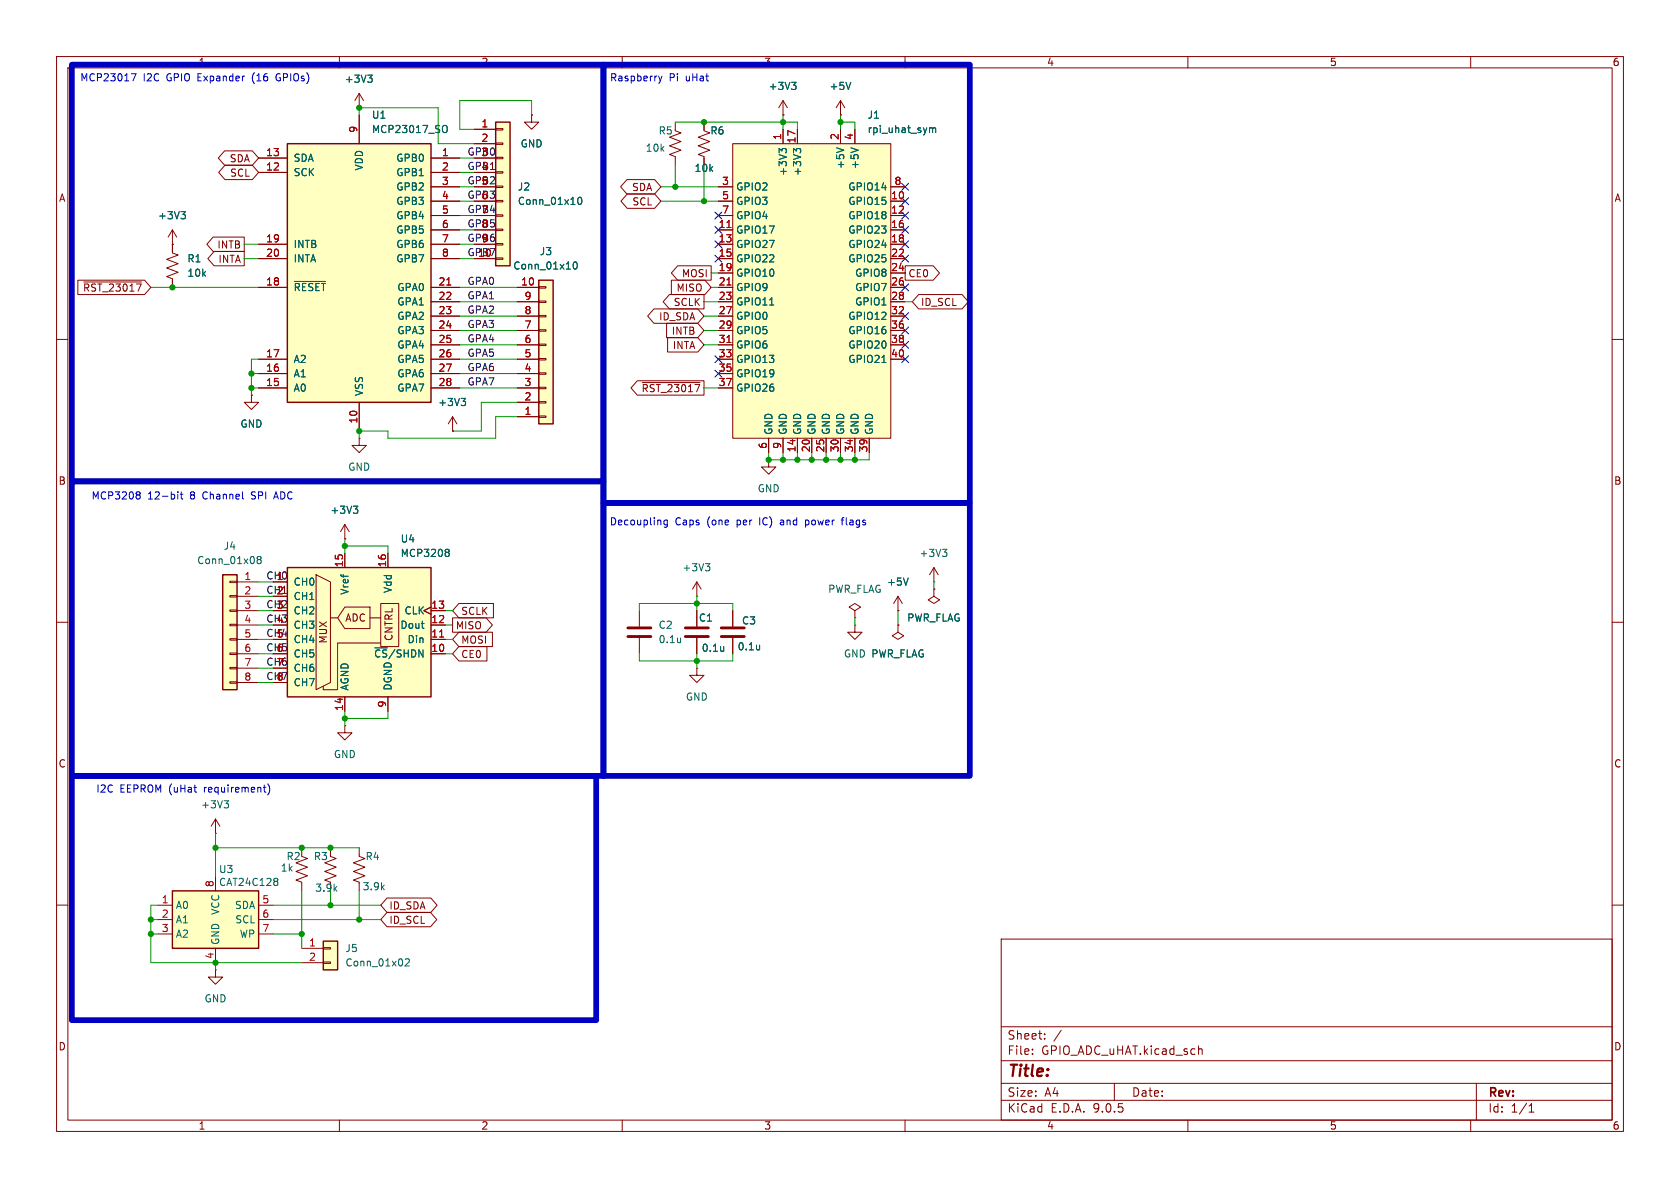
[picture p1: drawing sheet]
<svg xmlns="http://www.w3.org/2000/svg" width="297mm" height="210mm" viewBox="0 0 297 210" stroke-linecap="round" stroke-linejoin="round" font-family="sans-serif">
<g fill="none" stroke="#840000" stroke-width=".18">
<path d="M10 10h277v190h-277zM12 12h273v186h-273zM60 10v2M110 10v2M160 10v2M210 10v2M260 10v2M10 60h2M44.4 69.9v1.2h1.3l-1.3 1.3-1.2-1.3h1.2M44.4 69.9h.1M80 76.2h.1M80 73.7l-.8 1.2"/>
<path d="M80 73.7l.8 1.2M80 73.7v2.5M285 60h2M10 110h2M285 110h2M10 160h2M38.1 171.5v1.2h1.3l-1.3 1.3-1.3-1.3h1.3M38.1 171.5h.1M177 166h108v32h-108zM285 160h2M60 198v2M110 198v2"/>
<path d="M160 198v2M177 194.5h108M177 191.5h108M177 187.5h108M177 181.5h108M182.5 186.3v.1M182.5 185.5v.1M184.7 183.6v.1M184.7 182.8v.1M187.6 182.1l-1.3 2M197 191.5v3M210 198v2"/>
<path d="M211.9 184.9v1.5M211.9 185.5l.2-.1 .4 .1v.9M260 198v2M261 191.5v6.5M270.3 196.6h.9M270.3 195.5l.4-.4v1.5"/>
</g>
<path d="M81.5 70.4h.8l-.4 .5M82.1 70.9l.2 .3v.3l-.2 .2" fill="none" stroke="#006464" stroke-width=".18"/>
<path d="M87.6 21.6h2.6v25.4h-2.6z" fill="#ffffc2"/>
<path d="M87.6 21.6h2.6v25.4h-2.6z" fill="none" stroke="#840000" stroke-width=".25"/>
<g fill="none" stroke="#840000" stroke-width=".18">
<path d="M148.6 17.8l-.8 1.3M148.6 17.8l.8 1.3M148.6 17.8v2.5M83.8 22.9h3.8M83.8 25.4h3.8M83.8 27.9h3.8M83.8 30.5h3.8M83.8 33h3.8M83.8 35.6h3.8M83.8 38.1h3.8M87.6 22.7h1.3v.3h-1.3zM87.6 25.3h1.3v.2h-1.3z"/>
<path d="M87.6 27.8h1.3v.3h-1.3zM87.6 30.4h1.3v.2h-1.3zM87.6 32.9h1.3v.2h-1.3zM87.6 35.4h1.3v.3h-1.3zM87.6 38h1.3v.2h-1.3zM94 20.3v1.3h1.2l-1.2 1.3-1.3-1.3h1.3M94 20.3h.1M148.6 20.3h.1M83.8 40.6h3.8M83.8 43.2h3.8M83.8 45.7h3.8M87.6 40.5h1.3v.3h-1.3z"/>
<path d="M87.6 43.1h1.3v.2h-1.3zM87.6 45.6h1.3v.2h-1.3z"/>
</g>
<path d="M150.4 14.5l-.4 1.3M102.3 34.9h.1a.68 .68 0 0 1 .5 .6 .68 .68 0 0 1-.5 .6 .84 .84 0 0 1-.1-1.2z" fill="none" stroke="#006464" stroke-width=".18"/>
<path d="M30.5 157.5h15.2v10.1h-15.2z" fill="#ffffc2"/>
<path d="M30.5 157.5h15.2v10.1h-15.2z" fill="none" stroke="#840000" stroke-width=".25"/>
<g fill="none" stroke="#840000" stroke-width=".18">
<path d="M138.4 17.8l-.7 1.3M138.4 17.8l.8 1.3M138.4 17.8v2.5M119.4 21.6v1.5l1 .4-2 .8 2 .7-2 .8 2 .7-2 .8 1 .4v1.5M124.5 21.6v1.5l1 .4-2.1 .8 2.1 .7-2.1 .8 2.1 .7-2.1 .8 1.1 .4v1.5M138.4 20.3h.1M63.5 77.5v1.2h1.3l-1.3 1.3-1.3-1.3h1.3M63.5 77.5h.1M38.1 154.9v2.6M27.9 160h2.6M27.9 162.6h2.6M27.9 165.1h2.6"/>
<path d="M38.1 167.6v2.6M45.7 160h2.6M45.7 162.6h2.6M45.7 165.1h2.6"/>
</g>
<path d="M139.9 14.5h.8l-.4 .5M140.5 15l.2 .3v.3l-.2 .2M48.9 155.3l.2 .2-.2 .3 .2 .3v.2l-.2 .2" fill="none" stroke="#006464" stroke-width=".18"/>
<path d="M50.8 25.4h25.4v45.7h-25.4z" fill="#ffffc2"/>
<path d="M50.8 25.4h25.4v45.7h-25.4z" fill="none" stroke="#840000" stroke-width=".25"/>
<g fill="none" stroke="#840000" stroke-width=".18">
<path d="M45.7 27.9h5.1M45.7 30.5h5.1M63.5 20.3v5.1M76.2 27.9h5.1M76.2 30.5h5.1M76.2 33h5.1M76.2 35.6h5.1M76.2 38.1h5.1M45.7 43.2h5.1M45.7 45.7h5.1M45.7 50.8h5.1M76.2 43.2h5.1"/>
<path d="M76.2 45.7h5.1M76.2 50.8h5.1M76.2 40.6h5.1M76.2 53.3h5.1M76.2 55.9h5.1M76.2 58.4h5.1M45.7 63.5h5.1M45.7 66h5.1M45.7 68.6h5.1M63.5 71.1v5.1M76.2 63.5h5.1M76.2 66h5.1"/>
<path d="M76.2 68.6h5.1M76.2 61h5.1"/>
</g>
<path d="M78.5 22.2a.43 .43 0 0 1 .6 .4v.4a.43 .43 0 0 1-.6 .4M52 49.8h5.5" fill="none" stroke="#006464" stroke-width=".18"/>
<path d="M79 50.4h.7" fill="none" stroke="#a90000" stroke-width=".18"/>
<path d="M95.2 49.5h2.6v25.4h-2.6z" fill="#ffffc2"/>
<path d="M95.2 49.5h2.6v25.4h-2.6z" fill="none" stroke="#840000" stroke-width=".25"/>
<g fill="none" stroke="#840000" stroke-width=".18">
<path d="M63.5 19.1h.1M63.5 16.5l-.8 1.3M63.5 16.5l.8 1.3M63.5 16.5v2.6M30.5 40.6v4.1l1 .4-2 .7 2 .8-2 .8 2 .7-2 .8 1 .4v1.5M30.5 43.2h.1M30.5 40.6l-.8 1.3M30.5 40.6l.7 1.3M91.4 58.4h3.8M91.4 55.9h3.8M91.4 53.3h3.8M91.4 50.8h3.8"/>
<path d="M95.2 58.3h1.3v.2h-1.3zM95.2 55.8h1.3v.2h-1.3zM95.2 53.2h1.3v.3h-1.3zM95.2 50.7h1.3v.2h-1.3zM91.4 73.7h3.8M91.4 71.1h3.8M91.4 68.6h3.8M91.4 66h3.8M91.4 63.5h3.8M91.4 61h3.8M95.2 73.5h1.3v.3h-1.3zM95.2 71h1.3v.2h-1.3z"/>
<path d="M95.2 68.5h1.3v.2h-1.3zM95.2 65.9h1.3v.3h-1.3zM95.2 63.4h1.3v.2h-1.3zM95.2 60.8h1.3v.3h-1.3zM61 95.3h.1M61 92.7l-.8 1.3M61 92.7l.7 1.3M61 92.7v2.6M61 128.3v1.2h1.2l-1.2 1.3-1.3-1.3h1.3M61 128.3h.1M53.3 151.4l1.1 .4-2.1 .7 2.1 .8-2.1 .8 2.1 .7-2.1 .8 1 .4v1.5M53.3 149.9v1.2"/>
<path d="M58.4 149.9v1.5l1 .4-2 .7 2 .8-2 .8 2 .7-2 .8 1 .4M63.5 149.9v1.5l1 .4-2 .7 2 .8-2 .8 2 .7-2 .8 1 .4"/>
</g>
<path d="M65 13.3h.8l-.4 .5M65.6 13.8l.2 .2v.3l-.2 .2M32 37.4h.8l-.4 .5M32.5 37.9l.3 .2v.3l-.3 .3M101.4 46.4l.2-.1a.68 .68 0 0 1 .5 .6 .68 .68 0 0 1-.5 .7l-.2-.2-.1-.3zM62.5 89.5h.8l-.5 .5M63 90l.3 .2v.3l-.3 .2" fill="none" stroke="#006464" stroke-width=".18"/>
<path d="M39.4 101.6h2.5v20.3h-2.5z" fill="#ffffc2"/>
<path d="M39.4 101.6h2.5v20.3h-2.5z" fill="none" stroke="#840000" stroke-width=".25"/>
<g fill="none" stroke="#840000" stroke-width=".18">
<path d="M40.6 102.7h1.3v.3h-1.3zM40.6 105.3h1.3v.2h-1.3zM40.6 107.8h1.3v.3h-1.3zM40.6 110.4h1.3v.2h-1.3zM40.6 112.9h1.3v.3h-1.3zM40.6 115.4h1.3v.3h-1.3zM40.6 118h1.3v.2h-1.3zM41.9 102.9h3.8M41.9 105.4h3.8M41.9 108h3.8M41.9 110.5h3.8M41.9 113h3.8"/>
<path d="M41.9 115.6h3.8M41.9 118.1h3.8M40.6 120.5h1.3v.3h-1.3zM41.9 120.7h3.8"/>
</g>
<path d="M45.7 98.9l-.3-.2 .3-.3h.2l.3 .2-.3 .3M45.7 98.9l-.3 .3 .1 .3 .2 .1h.4l.1-.2v-.2l-.3-.3M45.7 98.9h.2" fill="none" stroke="#006464" stroke-width=".18"/>
<path d="M50.8 100.3h25.4v22.9h-25.4z" fill="#ffffc2"/>
<g fill="none" stroke="#840000" stroke-width=".18">
<path d="M61 97.8v2.5M68.6 97.8v2.5M48.3 105.4h2.5M55.9 101.6l2.5 1.3v17.8l-2.5 1.2zM58.4 109.2h1.3M61 107.3h4.4v3.8h-4.4l-1.3-1.9zM65.4 109.2h1.9M67.3 106.7h3.2v7.6h-3.2zM67.3 113.7h-7.6v8.2h-2.6v-.6M76.2 107.3l-1.3 .7 1.3 .6M76.2 108h2.5M76.2 110.5h2.5"/>
<path d="M76.2 113h2.5M76.2 115.6h2.5M61 123.2v2.5M68.6 123.2v2.5"/>
</g>
<path d="M50.8 100.3h25.4v22.9h-25.4z" fill="none" stroke="#840000" stroke-width=".25"/>
<path d="M77.7 112.6h.7" fill="none" stroke="#a90000" stroke-width=".18"/>
<path d="M78.9 97.1h.3l.2 .2-.2 .3M78.9 97.6h.3M79.2 97.6l.2 .3v.2l-.1 .2-.4 .1" fill="none" stroke="#006464" stroke-width=".18"/>
<path d="M129.5 25.4h28v52.1h-28z" fill="#ffffc2"/>
<g fill="none" stroke="#840000" stroke-width=".18">
<path d="M127 33h2.5M127 35.6h2.5M127 38.1h2.5M129.5 25.4h28v52.1h-28zM138.4 22.9v2.5M141 22.9v2.5M148.6 22.9v2.5M151.1 22.9v2.5M157.5 33h2.5M157.5 35.6h2.5M157.5 38.1h2.5M127 40.6h2.5"/>
<path d="M127 43.2h2.5M127 45.7h2.5M127 48.3h2.5M127 50.8h2.5M127 53.3h2.5M127 55.9h2.5M127 58.4h2.5M157.5 40.6h2.5M157.5 43.2h2.5M157.5 45.7h2.5M157.5 48.3h2.5M157.5 50.8h2.5"/>
<path d="M157.5 53.3h2.5M157.5 55.9h2.5M157.5 58.4h2.5M127 61h2.5M127 63.5h2.5M127 66h2.5M127 68.6h2.5M135.9 77.5v2.5M138.4 77.5v2.5M141 77.5v2.5M143.5 77.5v2.5M146 77.5v2.5"/>
<path d="M148.6 77.5v2.5M151.1 77.5v2.5M153.7 77.5v2.5M157.5 61h2.5M157.5 63.5h2.5M135.9 81.3v1.3h1.3l-1.3 1.2-1.3-1.2h1.3M135.9 81.3h.1M113 108v2.7M113 112.8v2.8M123.2 118.1v1.3h1.3l-1.3 1.3-1.3-1.3h1.3M123.2 118.1h.1M151.1 108l1-.7-1-.6-1 .6 1 .7v1.2"/>
<path d="M151.1 109.2h.1M151.1 110.5v1.3h1.3l-1.3 1.2-1.2-1.2h1.2M151.1 110.5h.1M158.7 110.5v1.3l1.1 .6-1.1 .6-1-.6 1-.6M158.7 110.5h.1M158.7 108h.1M158.7 105.4l-.7 1.3M158.7 105.4l.8 1.3M158.7 105.4v2.6M165.1 104.1v1.3l1 .6-1 .7-1-.7 1-.6M165.1 104.1h.1M165.1 102.9h.1"/>
<path d="M165.1 100.3l-.8 1.3M165.1 100.3l.8 1.3M165.1 100.3v2.6"/>
</g>
<path d="M128.5 40.2h.7M128.5 50.4h.7M128.5 60.5h.7" fill="none" stroke="#a90000" stroke-width=".18"/>
<g fill="none" stroke="#006464" stroke-width=".18">
<path d="M138.2 26.7l-.5-.4v.7M138.2 26.5l.3-.2h.3l.2 .2M140.8 26.5l.2-.2h.3l.2 .2M140.8 26.7l-.5-.4v.7M147.9 26.1l1.3 .5M150.4 26.1l1.3 .5M164.4 22.7l.3-.1 .2 .2M164.9 22.8l.2-.2 .3 .1v.7M164.9 22.8v.6M136.1 53.9h.7M155.9 64.1h.7M166.6 97.1h.8l-.4 .5"/>
<path d="M167.2 97.6l.2 .2v.3l-.2 .3M120.3 112.8v.8M120.3 113.5h.1M160.6 102.2l-.5 1.2"/>
</g>
<path d="M111 111h4.1M111 112.5h4.1" fill="none" stroke="#840000" stroke-width=".51"/>
<path d="M57.1 166.4h2.6v5.1h-2.6z" fill="#ffffc2"/>
<path d="M57.1 166.4h2.6v5.1h-2.6z" fill="none" stroke="#840000" stroke-width=".25"/>
<g fill="none" stroke="#840000" stroke-width=".18">
<path d="M63.5 19.1h.1M39.7 26.7h4.9l1.1 1.2-1.1 1.3h-4.9l-1.1-1.3zM39.8 29.2h4.8l1.1 1.3-1.1 1.3h-4.8l-1.1-1.3zM45.7 27.9h5.1M45.7 30.5h5.1M63.5 20.3v5.1M76.2 27.9h5.1M76.2 30.5h5.1M76.2 33h5.1M76.2 35.6h5.1M76.2 38.1h5.1M83.8 27.9h3.8"/>
<path d="M83.8 30.5h3.8M83.8 33h3.8M83.8 35.6h3.8M83.8 38.1h3.8M83.8 22.9h3.8M83.8 25.4h3.8M94 20.3h.1M110.8 31.7h4.9l1.1 1.3-1.1 1.3h-4.9l-1.1-1.3zM110.9 34.3h4.8l1.1 1.3-1.1 1.2h-4.8l-1.1-1.2zM124.5 21.6v1.3M124.5 27.9v1.3M127 33h2.5"/>
<path d="M127 35.6h2.5M127 38.1h2.5M138.4 20.3h.1M138.4 22.9v2.5M141 22.9v2.5M148.6 20.3h.1M148.6 22.9v2.5M151.1 22.9v2.5M157.5 33h2.5M157.5 35.6h2.5M157.5 38.1h2.5M13.8 49.5h11.8l1.1 1.3-1.1 1.3h-11.8z"/>
<path d="M14.8 49.8h10.2M30.5 43.2h.1M30.5 43.2v1.3M30.5 49.5v1.3M37.7 41.9h5.5v2.6h-5.5l-1.1-1.3zM37.9 44.4h5.3v2.6h-5.3l-1.2-1.3zM45.7 43.2h5.1M45.7 45.7h5.1M45.7 50.8h5.1M76.2 43.2h5.1M76.2 45.7h5.1M76.2 50.8h5.1"/>
<path d="M76.2 40.6h5.1M76.2 53.3h5.1M76.2 55.9h5.1M76.2 58.4h5.1M83.8 43.2h3.8M83.8 45.7h3.8M83.8 40.6h3.8M91.4 50.8h3.8M91.4 53.3h3.8M91.4 55.9h3.8M91.4 58.4h3.8M115.6 54.6h7.7l1.2 1.3-1.2 1.3h-7.7l-1.1-1.3z"/>
<path d="M117.8 57.1h5.5l1.2 1.3-1.2 1.3h-5.5zM118 59.7h5.3l1.2 1.3-1.2 1.2h-5.3zM118.3 52.1h6.2v2.5h-6.2l-1.1-1.3zM118.7 49.5h5.9l1.1 1.3-1.1 1.3h-5.9zM119.8 47h5.9v2.5h-5.9l-1.1-1.2zM127 43.2h2.5M127 45.7h2.5M127 50.8h2.5M127 40.6h2.5M127 53.3h2.5M127 55.9h2.5M127 58.4h2.5"/>
<path d="M127 48.3h2.5M157.5 43.2h2.5M157.5 45.7h2.5M157.5 50.8h2.5M157.5 40.6h2.5M157.5 53.3h2.5M157.5 55.9h2.5M157.5 58.4h2.5M157.5 48.3h2.5M160 47h5l1.1 1.3-1.1 1.2h-5zM162.4 52.1h7.7l1.1 1.2-1.1 1.3h-7.7l-1.1-1.3zM44.4 69.9h.1"/>
<path d="M45.7 63.5h5.1M45.7 66h5.1M45.7 68.6h5.1M63.5 71.1v5.1M76.2 63.5h5.1M76.2 66h5.1M76.2 68.6h5.1M76.2 61h5.1M80 76.2h.1M91.4 63.5h3.8M91.4 66h3.8M91.4 68.6h3.8"/>
<path d="M91.4 61h3.8M91.4 73.7h3.8M91.4 71.1h3.8M112.7 67.3h11.8v2.6h-11.8l-1.1-1.3zM113.5 67.6h10.3M127 63.5h2.5M127 66h2.5M127 68.6h2.5M127 61h2.5M135.9 77.5v2.5M138.4 77.5v2.5M141 77.5v2.5"/>
<path d="M143.5 77.5v2.5M146 77.5v2.5M148.6 77.5v2.5M151.1 77.5v2.5M153.7 77.5v2.5M157.5 63.5h2.5M157.5 61h2.5M61 95.3h.1M61 97.8v2.5M68.6 97.8v2.5M48.3 105.4h2.5M76.2 107.3l-1.3 .7 1.3 .6"/>
<path d="M76.2 108h2.5M76.2 110.5h2.5M76.2 113h2.5M76.2 115.6h2.5M80 109.2h5.9l1.2 1.3-1.2 1.3h-5.9zM81.1 106.7h6.1v2.5h-6.1l-1.1-1.2zM81.1 114.3h5v2.5h-5l-1.1-1.2zM81.1 111.8h6v2.5h-6l-1.1-1.3zM123.2 105.4h.1M123.2 102.9l-.8 1.2M123.2 102.9l.8 1.2M123.2 102.9v2.5"/>
<path d="M123.2 108v2.7M123.2 112.8v2.8M129.5 108v2.7M129.5 112.8v2.8M158.7 108h.1M158.7 110.5h.1M165.1 104.1h.1M61 123.2v2.5M68.6 123.2v2.5M38.1 147.3h.1M38.1 144.8l-.8 1.3M38.1 144.8l.8 1.3"/>
<path d="M38.1 144.8v2.5M68.4 158.7h7.8l1.1 1.3-1.1 1.3h-7.8l-1.1-1.3zM53.3 167.6h3.8M53.3 170.2h3.8M57.1 167.5h1.3v.3h-1.3zM57.1 170.1h1.3v.2h-1.3zM68.4 161.3h7.7l1.1 1.3-1.1 1.2h-7.7l-1.1-1.2z"/>
</g>
<g fill="none" stroke="#006464" stroke-width=".18">
<path d="M65 13.3h.8l-.4 .5M65.6 13.8l.2 .2v.3l-.2 .2M139.9 14.5h.8l-.4 .5M140.5 15l.2 .3v.3l-.2 .2M150.4 14.5l-.4 1.3M32 37.4h.8l-.4 .5M32.5 37.9l.3 .2v.3l-.3 .3M78.5 22.2a.43 .43 0 0 1 .6 .4v.4a.43 .43 0 0 1-.6 .4M102.3 34.9h.1a.68 .68 0 0 1 .5 .6 .68 .68 0 0 1-.5 .6 .84 .84 0 0 1-.1-1.2zM138.2 26.7l-.5-.4v.7M138.2 26.5l.3-.2h.3l.2 .2M140.8 26.5l.2-.2h.3l.2 .2"/>
<path d="M140.8 26.7l-.5-.4v.7M147.9 26.1l1.3 .5M150.4 26.1l1.3 .5M164.4 22.7l.3-.1 .2 .2M164.9 22.8l.2-.2 .3 .1v.7M164.9 22.8v.6M52 49.8h5.5M101.4 46.4l.2-.1a.68 .68 0 0 1 .5 .6 .68 .68 0 0 1-.5 .7l-.2-.2-.1-.3zM136.1 53.9h.7M81.5 70.4h.8l-.4 .5M82.1 70.9l.2 .3v.3l-.2 .2M155.9 64.1h.7"/>
<path d="M62.5 89.5h.8l-.5 .5M63 90l.3 .2v.3l-.3 .2M78.9 97.1h.3l.2 .2-.2 .3M78.9 97.6h.3M79.2 97.6l.2 .3v.2l-.1 .2-.4 .1M124.7 99.6h.8l-.4 .5M125.2 100.1l.3 .3v.3l-.3 .2M127.9 114.3v.8M127.9 115v.1M134.3 114v.9M134.3 114.8h-.1M160.6 102.2l-.5 1.2"/>
<path d="M39.6 141.5h.8l-.4 .5M40.2 142l.2 .3v.3l-.2 .2M71.7 169.6l.4-.1 .3 .4-.8 .9h.8"/>
</g>
<path d="M121.2 111h4M121.2 112.5h4M127.5 111h4.1M127.5 112.5h4.1" fill="none" stroke="#840000" stroke-width=".51"/>
<g fill="none" stroke="#009600" stroke-width=".18">
<path d="M63.5 20.3v-1.2h14v6.3h6.3M81.3 27.9h2.5M81.3 33h2.5M81.3 30.5h2.5M81.3 35.6h2.5M81.3 38.1h2.5M94 20.3v-2.5h-12.7v5.1h2.5M116.8 33h10.2M116.8 35.6h10.2M119.4 21.6h21.6v1.3M119.4 29.2v3.8M124.5 29.2v6.4"/>
<path d="M138.4 20.3v2.6M148.6 21.6h2.5v1.3M148.6 20.3v2.6M26.7 50.8h19M43.2 43.2h2.5M43.2 45.7h2.5M81.3 55.9h10.1M81.3 50.8h10.1M81.3 53.3h10.1M81.3 43.2h2.5M81.3 40.6h2.5M81.3 45.7h2.5"/>
<path d="M81.3 58.4h10.1M124.5 55.9h2.5M124.5 53.3h2.5M124.5 58.4h2.5M125.7 48.3h1.3M125.7 50.8h1.3M160 53.3h1.3M44.4 68.6h1.3M44.4 66h1.3M45.7 63.5h-1.3v6.4M81.3 68.6h10.1M81.3 66h10.1"/>
<path d="M81.3 61h10.1M81.3 63.5h10.1M91.4 73.7h-3.8v3.8h-19v-1.3h-5.1v1.3M91.4 71.1h-6.3v5.1h-5.1M124.5 68.6h2.5M124.5 61h2.5M61 96.5h7.6v1.3M61 95.3v2.5M135.9 80v1.3h17.8v-1.3M138.4 80v1.3M141 80v1.3M143.5 80v1.3"/>
<path d="M146 80v1.3M148.6 80v1.3M151.1 80v1.3M45.7 102.9h2.6M45.7 108h2.6M45.7 115.6h2.6M45.7 118.1h2.6M45.7 105.4h2.6M45.7 113h2.6M45.7 110.5h2.6M78.7 108h1.3M78.7 115.6h1.3"/>
<path d="M78.7 113h1.3M78.7 110.5h1.3M113 108v-1.3h16.5v1.3M113 115.6v1.2h16.5v-1.2M123.2 105.4v2.6M123.2 115.6v2.5M151.1 109.2v1.3M158.7 108v2.5M165.1 102.9v1.2M45.7 120.7h2.6M61 125.7v2.6M68.6 125.7v1.3h-7.6"/>
<path d="M38.1 149.9h25.4M38.1 147.3v7.6M53.3 157.5v10.1M58.4 157.5v2.5M63.5 157.5v5.1M26.7 165.1h1.2M26.7 162.6h1.2M27.9 160h-1.2v10.2h26.6M38.1 170.2v1.3M48.3 165.1h5M48.3 162.6h19M48.3 160h19"/>
</g>
<g fill="none" stroke="#000084" stroke-width=".18">
<path d="M126.4 37.5l1.2 1.2M127.6 37.5l-1.2 1.2M159.4 37.5l1.2 1.2M159.4 32.4l1.2 1.2M159.4 35l1.2 1.2M160.6 37.5l-1.2 1.2M160.6 32.4l-1.2 1.2M160.6 35l-1.2 1.2M126.4 40l1.2 1.2M126.4 42.6l1.2 1.2M126.4 45.1l1.2 1.2M127.6 40l-1.2 1.2"/>
<path d="M127.6 42.6l-1.2 1.2M127.6 45.1l-1.2 1.2M159.4 57.8l1.2 1.2M159.4 50.2l1.2 1.2M159.4 40l1.2 1.2M159.4 55.3l1.2 1.2M159.4 45.1l1.2 1.2M159.4 42.6l1.2 1.2M160.6 57.8l-1.2 1.2M160.6 50.2l-1.2 1.2M160.6 40l-1.2 1.2M160.6 55.3l-1.2 1.2"/>
<path d="M160.6 45.1l-1.2 1.2M160.6 42.6l-1.2 1.2M126.4 62.9l1.2 1.2M126.4 65.4l1.2 1.2M127.6 65.4l-1.2 1.2M127.6 62.9l-1.2 1.2M159.4 62.9l1.2 1.2M159.4 60.4l1.2 1.2M160.6 62.9l-1.2 1.2M160.6 60.4l-1.2 1.2"/>
</g>
<g fill="none" stroke="#0000c2" stroke-width=".18">
<path d="M23.2 13h.9l-.6 1.3M49 13.1l-.2 .5 .2 .6M116.4 13.5l.3 .8M116.7 14.3l-.3 .4M117 13.5l-.3 .8M24.3 86.9h.2l.3 .3-.3 .3M24.3 87.5h.2M24.5 87.5l.3 .2v.3l-.1 .2h-.4M31.4 86.9v.2M31.4 87.4v.8M31.9 87.4h.4M32 86.9v1.1l.3 .2"/>
<path d="M48.5 87.9h.6M48.8 86.9l-.4 1.3M118 91.9v1.1l-.3 .2-.3-.1M118 92l-.4-.1-.2 .3 .1 .5h.5M138.1 91.9l-.1 .1M138.1 92.3l-.2 .2 .2 .3M142.4 92.7l.4 .1M142.4 91.9v1.3M142.8 91.9l-.4 .1M148.7 91.9h.5M149.2 91.5l-.3 .2v1.1M46.5 139.2h.5"/>
<path d="M46.8 140h.2M47.3 138.6a1.46 1.46 0 0 1 0 1.9"/>
</g>
<path d="M12.7 11.4h94v73.7h-94zM106.7 11.4h64.7v77.5h-64.7zM12.7 85.1h94v52.1h-94zM106.7 88.9h64.7v48.3h-64.7zM12.7 137.2h92.7v43.1h-92.7z" fill="none" stroke="#0000c2" stroke-width="1"/>
<path d="M79 50.4h.7M128.5 50.4h.7M128.5 40.2h.7M128.5 60.5h.7M77.7 112.6h.7" fill="none" stroke="#a90000" stroke-width=".18"/>
<g fill="#009600" stroke="#009600" stroke-width=".18">
<circle cx="26.7" cy="165.1" r=".46"/>
<circle cx="26.7" cy="162.6" r=".46"/>
<circle cx="53.3" cy="165.1" r=".46"/>
<circle cx="58.4" cy="160" r=".46"/>
<circle cx="53.3" cy="149.9" r=".46"/>
<circle cx="63.5" cy="162.6" r=".46"/>
<circle cx="58.4" cy="149.9" r=".46"/>
<circle cx="38.1" cy="170.2" r=".46"/>
<circle cx="38.1" cy="149.9" r=".46"/>
<circle cx="61" cy="96.5" r=".46"/>
<circle cx="63.5" cy="76.2" r=".46"/>
<circle cx="44.4" cy="68.6" r=".46"/>
<circle cx="44.4" cy="66" r=".46"/>
<circle cx="61" cy="127" r=".46"/>
<circle cx="63.5" cy="19.1" r=".46"/>
<circle cx="30.5" cy="50.8" r=".46"/>
<circle cx="138.4" cy="21.6" r=".46"/>
<circle cx="124.5" cy="21.6" r=".46"/>
<circle cx="148.6" cy="21.6" r=".46"/>
<circle cx="119.4" cy="33" r=".46"/>
<circle cx="141" cy="81.3" r=".46"/>
<circle cx="143.5" cy="81.3" r=".46"/>
<circle cx="146" cy="81.3" r=".46"/>
<circle cx="148.6" cy="81.3" r=".46"/>
<circle cx="135.9" cy="81.3" r=".46"/>
<circle cx="138.4" cy="81.3" r=".46"/>
<circle cx="151.1" cy="81.3" r=".46"/>
<circle cx="124.5" cy="35.6" r=".46"/>
<circle cx="123.2" cy="106.7" r=".46"/>
<circle cx="123.2" cy="116.8" r=".46"/>
</g>
<text font-size="2.8" fill="#840000" x="178" y="190.9">Title:</text>
<g font-size="2.1" fill="#840000">
<text x="178" y="184">Sheet:</text>
<text x="178" y="186.7">File:</text>
<text x="184.1" y="186.7">GPIO_ADC_uHAT.kicad_sch</text>
<text x="178" y="196.9">KiCad</text>
<text x="178" y="194.1">Size:</text>
<text x="184.7" y="194.1">A4</text>
<text x="185.7" y="196.9">E.D.A.</text>
<text x="193.3" y="196.9">9.0.5</text>
<text x="200" y="194.1">Date:</text>
<text x="263" y="194.3">Rev:</text>
<text x="263" y="196.9">Id:</text>
<text x="267.1" y="196.9">1/1</text>
</g>
<g font-size="1.8" fill="#840000">
<text x="35" y="11.9">1</text>
<text x="85" y="11.9">2</text>
<text x="135" y="11.9">3</text>
<text x="185" y="11.9">4</text>
<text x="235" y="11.9">5</text>
<text x="285" y="11.9">6</text>
<text x="40.5" y="28.9">SDA</text>
<text x="10.3" y="35.9">A</text>
<text x="40.6" y="31.4">SCL</text>
<text x="111.6" y="34">SDA</text>
<text x="285.3" y="35.9">A</text>
<text x="111.7" y="36.5">SCL</text>
<text x="38.3" y="44.1">INTB</text>
<text x="38.5" y="46.7">INTA</text>
<text x="14.6" y="51.8">~{RST_23017}</text>
<text x="119.5" y="51.8">MISO</text>
<text x="120.5" y="49.2">MOSI</text>
<text x="160.5" y="49.2">CE0</text>
<text x="116.4" y="56.8">ID_SDA</text>
<text x="118.7" y="59.4">INTB</text>
<text x="119" y="54.3">SCLK</text>
<text x="162.7" y="54.3">ID_SCL</text>
<text x="118.8" y="61.9">INTA</text>
<text x="113.3" y="69.5">~{RST_23017}</text>
<text x="10.3" y="85.9">B</text>
<text x="285.3" y="85.9">B</text>
<text x="47" y="102.5">CH0</text>
<text x="47" y="107.6">CH2</text>
<text x="47" y="112.7">CH4</text>
<text x="47" y="110.1">CH3</text>
<text x="58" y="113.9" transform="rotate(-90 58 113.9)">MUX</text>
<text x="60.9" y="110.1">ADC</text>
<text x="69.6" y="113.4" transform="rotate(-90 69.6 113.4)">CNTRL</text>
<text x="80.5" y="111.4">MISO</text>
<text x="81.4" y="108.9">SCLK</text>
<text x="81.4" y="114">MOSI</text>
<text x="47" y="115.2">CH5</text>
<text x="47" y="117.8">CH6</text>
<text x="81.4" y="116.5">CE0</text>
<text x="47" y="120.3">CH7</text>
<text x="10.3" y="135.9">C</text>
<text x="285.3" y="135.9">C</text>
<text x="68.7" y="161">ID_SDA</text>
<text x="68.7" y="163.5">ID_SCL</text>
<text x="10.3" y="185.9">D</text>
<text x="285.3" y="185.9">D</text>
<text x="35" y="199.9">1</text>
<text x="85" y="199.9">2</text>
<text x="135" y="199.9">3</text>
<text x="185" y="199.9">4</text>
<text x="235" y="199.9">5</text>
<text x="285" y="199.9">6</text>
</g>
<g font-size="1.8" fill="#0000c2">
<text x="14.1" y="14.6">MCP23017</text>
<text x="25.3" y="14.6">I2C</text>
<text x="29.6" y="14.6">GPIO Expander</text>
<text x="45" y="14.6">(16</text>
<text x="49.5" y="14.6">GPIOs)</text>
<text x="107.7" y="14.6">Raspberry</text>
<text x="118.3" y="14.6">Pi</text>
<text x="121.3" y="14.6">uHat</text>
<text x="16.1" y="88.5">MCP3208</text>
<text x="26.1" y="88.5">12-bit</text>
<text x="33.7" y="88.5">8</text>
<text x="36.1" y="88.5">Channel</text>
<text x="44.9" y="88.5">SPI</text>
<text x="49.2" y="88.5">ADC</text>
<text x="107.7" y="93.1">Decoupling</text>
<text x="119.3" y="93.1">Caps</text>
<text x="125.1" y="93.1">(one</text>
<text x="130.5" y="93.1">per</text>
<text x="134.7" y="93.1">IC)</text>
<text x="138.6" y="93.1">and</text>
<text x="143.2" y="93.1">power</text>
<text x="149.9" y="93.1">flags</text>
<text x="16.9" y="140.3">I2C</text>
<text x="21.2" y="140.3">EEPROM (uHat</text>
<text x="36.3" y="140.3">requirement)</text>
</g>
<g font-size="1.8" fill="#006464">
<text x="60.9" y="14.8">+3V3</text>
<text x="135.8" y="16.1">+3V3</text>
<text x="146.6" y="16.1">+5V</text>
<text x="65.7" y="23.7">MCP23017_SO</text>
<text x="65.7" y="21.2">U1</text>
<text x="116.3" y="24">R5</text>
<text x="125.5" y="24">R6</text>
<text x="153.3" y="21.2">J1</text>
<text x="153.3" y="23.7">rpi_uhat_sym</text>
<text x="51.8" y="28.8">SDA</text>
<text x="70" y="28.8">GPB0</text>
<text x="91.9" y="26.3">GND</text>
<text x="114.1" y="27">10k</text>
<text x="149.5" y="30" transform="rotate(-90 149.5 30)">+5V</text>
<text x="152" y="30" transform="rotate(-90 152 30)">+5V</text>
<text x="51.8" y="31.3">SCK</text>
<text x="64.4" y="30.2" transform="rotate(-90 64.4 30.2)">VDD</text>
<text x="70" y="31.3">GPB1</text>
<text x="70" y="33.9">GPB2</text>
<text x="91.4" y="33.9">J2</text>
<text x="122.7" y="30.6">10k</text>
<text x="130" y="33.9">GPIO2</text>
<text x="139.3" y="31.2" transform="rotate(-90 139.3 31.2)">+3V3</text>
<text x="141.8" y="31.2" transform="rotate(-90 141.8 31.2)">+3V3</text>
<text x="149.9" y="33.9">GPIO14</text>
<text x="27.8" y="39">+3V3</text>
<text x="70" y="36.4">GPB3</text>
<text x="70" y="39">GPB4</text>
<text x="70" y="41.5">GPB5</text>
<text x="91.4" y="36.4">Conn_01x10</text>
<text x="130" y="36.4">GPIO3</text>
<text x="130" y="39">GPIO4</text>
<text x="130" y="41.5">GPIO17</text>
<text x="149.9" y="36.4">GPIO15</text>
<text x="149.9" y="39">GPIO18</text>
<text x="149.9" y="41.5">GPIO23</text>
<text x="33" y="46.6">R1</text>
<text x="51.8" y="44">INTB</text>
<text x="51.8" y="46.6">INTA</text>
<text x="70" y="44">GPB6</text>
<text x="70" y="46.6">GPB7</text>
<text x="90.6" y="47.9">Conn_01x10</text>
<text x="95.3" y="45.3">J3</text>
<text x="130" y="44">GPIO27</text>
<text x="130" y="46.6">GPIO22</text>
<text x="149.9" y="44">GPIO24</text>
<text x="149.9" y="46.6">GPIO25</text>
<text x="33" y="49.1">10k</text>
<text x="51.8" y="51.7">~{RESET}</text>
<text x="70.1" y="51.7">GPA0</text>
<text x="130" y="49.1">GPIO10</text>
<text x="130" y="51.7">GPIO9</text>
<text x="151.1" y="49.1">GPIO8</text>
<text x="151.1" y="51.7">GPIO7</text>
<text x="70.1" y="54.2">GPA1</text>
<text x="70.1" y="56.7">GPA2</text>
<text x="70.1" y="59.3">GPA3</text>
<text x="130" y="54.2">GPIO11</text>
<text x="130" y="56.7">GPIO0</text>
<text x="130" y="59.3">GPIO5</text>
<text x="149.9" y="56.7">GPIO12</text>
<text x="149.9" y="59.3">GPIO16</text>
<text x="151.1" y="54.2">GPIO1</text>
<text x="51.8" y="64.4">A2</text>
<text x="70.1" y="61.8">GPA4</text>
<text x="70.1" y="64.4">GPA5</text>
<text x="130" y="61.8">GPIO6</text>
<text x="130" y="64.4">GPIO13</text>
<text x="149.9" y="61.8">GPIO20</text>
<text x="149.9" y="64.4">GPIO21</text>
<text x="51.8" y="66.9">A1</text>
<text x="51.8" y="69.4">A0</text>
<text x="64.4" y="70.1" transform="rotate(-90 64.4 70.1)">VSS</text>
<text x="70.1" y="66.9">GPA6</text>
<text x="70.1" y="69.4">GPA7</text>
<text x="77.4" y="72">+3V3</text>
<text x="130" y="66.9">GPIO19</text>
<text x="130" y="69.4">GPIO26</text>
<text x="42.4" y="75.8">GND</text>
<text x="136.8" y="77" transform="rotate(-90 136.8 77)">GND</text>
<text x="139.3" y="77" transform="rotate(-90 139.3 77)">GND</text>
<text x="141.8" y="77" transform="rotate(-90 141.8 77)">GND</text>
<text x="144.4" y="77" transform="rotate(-90 144.4 77)">GND</text>
<text x="146.9" y="77" transform="rotate(-90 146.9 77)">GND</text>
<text x="149.5" y="77" transform="rotate(-90 149.5 77)">GND</text>
<text x="152" y="77" transform="rotate(-90 152 77)">GND</text>
<text x="154.5" y="77" transform="rotate(-90 154.5 77)">GND</text>
<text x="61.5" y="83.4">GND</text>
<text x="133.9" y="87.2">GND</text>
<text x="58.3" y="91">+3V3</text>
<text x="34.8" y="99.9">Conn_01x08</text>
<text x="39.4" y="97.4">J4</text>
<text x="70.7" y="96.1">U4</text>
<text x="70.7" y="98.7">MCP3208</text>
<text x="120.5" y="101.2">+3V3</text>
<text x="162.5" y="98.7">+3V3</text>
<text x="51.8" y="103.7">CH0</text>
<text x="51.8" y="106.3">CH1</text>
<text x="61.8" y="105.2" transform="rotate(-90 61.8 105.2)">Vref</text>
<text x="69.4" y="104.9" transform="rotate(-90 69.4 104.9)">Vdd</text>
<text x="146.3" y="105">PWR_FLAG</text>
<text x="156.7" y="103.7">+5V</text>
<text x="51.8" y="108.8">CH2</text>
<text x="51.8" y="111.4">CH3</text>
<text x="51.8" y="113.9">CH4</text>
<text x="70.7" y="111.4">Dout</text>
<text x="71.4" y="108.8">CLK</text>
<text x="72" y="113.9">Din</text>
<text x="116.3" y="111.4">C2</text>
<text x="116.3" y="113.9">0.1u</text>
<text x="123.5" y="110.1">C1</text>
<text x="131.1" y="110.6">C3</text>
<text x="160.3" y="110.1">PWR_FLAG</text>
<text x="51.8" y="116.4">CH5</text>
<text x="51.8" y="119">CH6</text>
<text x="66" y="116.4">~{CS}/SHDN</text>
<text x="124" y="115.4">0.1u</text>
<text x="130.3" y="115.2">0.1u</text>
<text x="149.1" y="116.4">GND PWR_FLAG</text>
<text x="153.9" y="116.4">PWR_FLAG</text>
<text x="51.8" y="121.5">CH7</text>
<text x="61.8" y="122.2" transform="rotate(-90 61.8 122.2)">AGND</text>
<text x="69.4" y="122.2" transform="rotate(-90 69.4 122.2)">DGND</text>
<text x="121.2" y="124.1">GND</text>
<text x="58.9" y="134.2">GND</text>
<text x="35.5" y="143.1">+3V3</text>
<text x="38.6" y="154.5">U3</text>
<text x="49.5" y="154.3">1k</text>
<text x="50.6" y="152.2">R2</text>
<text x="55.4" y="152.2">R3</text>
<text x="64.5" y="152.2">R4</text>
<text x="31" y="160.9">A0</text>
<text x="38.6" y="156.8">CAT24C128</text>
<text x="39" y="161.8" transform="rotate(-90 39 161.8)">VCC</text>
<text x="41.4" y="160.9">SDA</text>
<text x="55.6" y="157.8">3.9k</text>
<text x="64" y="157.6">3.9k</text>
<text x="31" y="163.4">A1</text>
<text x="31" y="166">A2</text>
<text x="39" y="167.1" transform="rotate(-90 39 167.1)">GND</text>
<text x="41.5" y="163.4">SCL</text>
<text x="42.3" y="166">WP</text>
<text x="61" y="168.5">J5</text>
<text x="61" y="171">Conn_01x02</text>
<text x="36.1" y="177.4">GND</text>
</g>
<g font-size="1.8" fill="#a90000">
<text x="63.2" y="23.6" transform="rotate(-90 63.2 23.6)">9</text>
<text x="85" y="22.6">1</text>
<text x="46.9" y="27.7">13</text>
<text x="78" y="27.7">1</text>
<text x="85" y="25.1">2</text>
<text x="85" y="27.7">3</text>
<text x="138.2" y="24.8" transform="rotate(-90 138.2 24.8)">1</text>
<text x="140.7" y="25.4" transform="rotate(-90 140.7 25.4)">17</text>
<text x="148.3" y="24.8" transform="rotate(-90 148.3 24.8)">2</text>
<text x="150.9" y="24.8" transform="rotate(-90 150.9 24.8)">4</text>
<text x="46.9" y="30.2">12</text>
<text x="78" y="30.2">2</text>
<text x="78" y="32.8">3</text>
<text x="78" y="35.3">4</text>
<text x="85" y="30.2">4</text>
<text x="85" y="32.8">5</text>
<text x="85" y="35.3">6</text>
<text x="127.6" y="32.8">3</text>
<text x="127.6" y="35.3">5</text>
<text x="157.4" y="35.3">10</text>
<text x="158" y="32.8">8</text>
<text x="78" y="37.8">5</text>
<text x="78" y="40.4">6</text>
<text x="85" y="37.8">7</text>
<text x="85" y="40.4">8</text>
<text x="127" y="40.4">11</text>
<text x="127.6" y="37.8">7</text>
<text x="157.4" y="37.8">12</text>
<text x="157.4" y="40.4">16</text>
<text x="46.9" y="42.9">19</text>
<text x="46.9" y="45.5">20</text>
<text x="78" y="42.9">7</text>
<text x="78" y="45.5">8</text>
<text x="84.4" y="45.5">10</text>
<text x="85" y="42.9">9</text>
<text x="127" y="42.9">13</text>
<text x="127" y="45.5">15</text>
<text x="157.4" y="42.9">18</text>
<text x="157.4" y="45.5">22</text>
<text x="46.9" y="50.5">18</text>
<text x="77.4" y="50.5">21</text>
<text x="77.4" y="53.1">22</text>
<text x="92" y="50.5">10</text>
<text x="92.6" y="53.1">9</text>
<text x="127" y="48">19</text>
<text x="127" y="50.5">21</text>
<text x="127" y="53.1">23</text>
<text x="157.4" y="48">24</text>
<text x="157.4" y="50.5">26</text>
<text x="157.4" y="53.1">28</text>
<text x="77.4" y="55.6">23</text>
<text x="77.4" y="58.2">24</text>
<text x="92.6" y="58.2">7</text>
<text x="92.6" y="55.6">8</text>
<text x="127" y="55.6">27</text>
<text x="127" y="58.2">29</text>
<text x="157.4" y="55.6">32</text>
<text x="157.4" y="58.2">36</text>
<text x="46.9" y="63.2">17</text>
<text x="46.9" y="65.8">16</text>
<text x="77.4" y="60.7">25</text>
<text x="77.4" y="63.2">26</text>
<text x="77.4" y="65.8">27</text>
<text x="92.6" y="65.8">4</text>
<text x="92.6" y="63.2">5</text>
<text x="92.6" y="60.7">6</text>
<text x="127" y="60.7">31</text>
<text x="127" y="63.2">33</text>
<text x="127" y="65.8">35</text>
<text x="157.4" y="60.7">38</text>
<text x="157.4" y="63.2">40</text>
<text x="46.9" y="68.3">15</text>
<text x="77.4" y="68.3">28</text>
<text x="92.6" y="70.9">2</text>
<text x="92.6" y="68.3">3</text>
<text x="127" y="68.3">37</text>
<text x="63.2" y="75" transform="rotate(-90 63.2 75)">10</text>
<text x="92.6" y="73.4">1</text>
<text x="135.6" y="79.4" transform="rotate(-90 135.6 79.4)">6</text>
<text x="138.2" y="79.4" transform="rotate(-90 138.2 79.4)">9</text>
<text x="140.7" y="80.1" transform="rotate(-90 140.7 80.1)">14</text>
<text x="143.3" y="80.1" transform="rotate(-90 143.3 80.1)">20</text>
<text x="145.8" y="80.1" transform="rotate(-90 145.8 80.1)">25</text>
<text x="148.3" y="80.1" transform="rotate(-90 148.3 80.1)">30</text>
<text x="150.9" y="80.1" transform="rotate(-90 150.9 80.1)">34</text>
<text x="153.4" y="80.1" transform="rotate(-90 153.4 80.1)">39</text>
<text x="60.7" y="100.4" transform="rotate(-90 60.7 100.4)">15</text>
<text x="68.3" y="100.4" transform="rotate(-90 68.3 100.4)">16</text>
<text x="43.1" y="102.6">1</text>
<text x="43.1" y="105.2">2</text>
<text x="43.1" y="107.7">3</text>
<text x="48.8" y="102.6">1</text>
<text x="48.8" y="105.2">2</text>
<text x="48.8" y="107.7">3</text>
<text x="76.2" y="107.7">13</text>
<text x="43.1" y="110.2">4</text>
<text x="43.1" y="112.8">5</text>
<text x="48.8" y="110.2">4</text>
<text x="48.8" y="112.8">5</text>
<text x="76.2" y="110.2">12</text>
<text x="76.2" y="112.8">11</text>
<text x="43.1" y="115.3">6</text>
<text x="43.1" y="117.9">7</text>
<text x="48.8" y="115.3">6</text>
<text x="48.8" y="117.9">7</text>
<text x="76.2" y="115.3">10</text>
<text x="43.1" y="120.4">8</text>
<text x="48.8" y="120.4">8</text>
<text x="60.7" y="125.8" transform="rotate(-90 60.7 125.8)">14</text>
<text x="68.3" y="125.2" transform="rotate(-90 68.3 125.2)">9</text>
<text x="28.5" y="159.8">1</text>
<text x="37.8" y="156.9" transform="rotate(-90 37.8 156.9)">8</text>
<text x="46.3" y="159.8">5</text>
<text x="28.5" y="162.3">2</text>
<text x="28.5" y="164.8">3</text>
<text x="46.3" y="162.3">6</text>
<text x="46.3" y="164.8">7</text>
<text x="54.5" y="167.4">1</text>
<text x="37.8" y="169.6" transform="rotate(-90 37.8 169.6)">4</text>
<text x="54.5" y="169.9">2</text>
</g>
<g font-size="1.8" fill="#0f0f0f">
<text x="82.5" y="27.6">GPB0</text>
<text x="82.5" y="30.1">GPB1</text>
<text x="82.5" y="35.2">GPB3</text>
<text x="82.5" y="32.7">GPB2</text>
<text x="82.5" y="40.3">GPB5</text>
<text x="82.5" y="37.8">GPB4</text>
<text x="82.5" y="42.8">GPB6</text>
<text x="82.5" y="45.4">GPB7</text>
<text x="82.5" y="53">GPA1</text>
<text x="82.5" y="50.5">GPA0</text>
<text x="82.5" y="58.1">GPA3</text>
<text x="82.5" y="55.5">GPA2</text>
<text x="82.5" y="63.2">GPA5</text>
<text x="82.5" y="65.7">GPA6</text>
<text x="82.5" y="60.6">GPA4</text>
<text x="82.5" y="68.2">GPA7</text>
<text x="47" y="105.1">CH1</text>
</g>
</svg>
